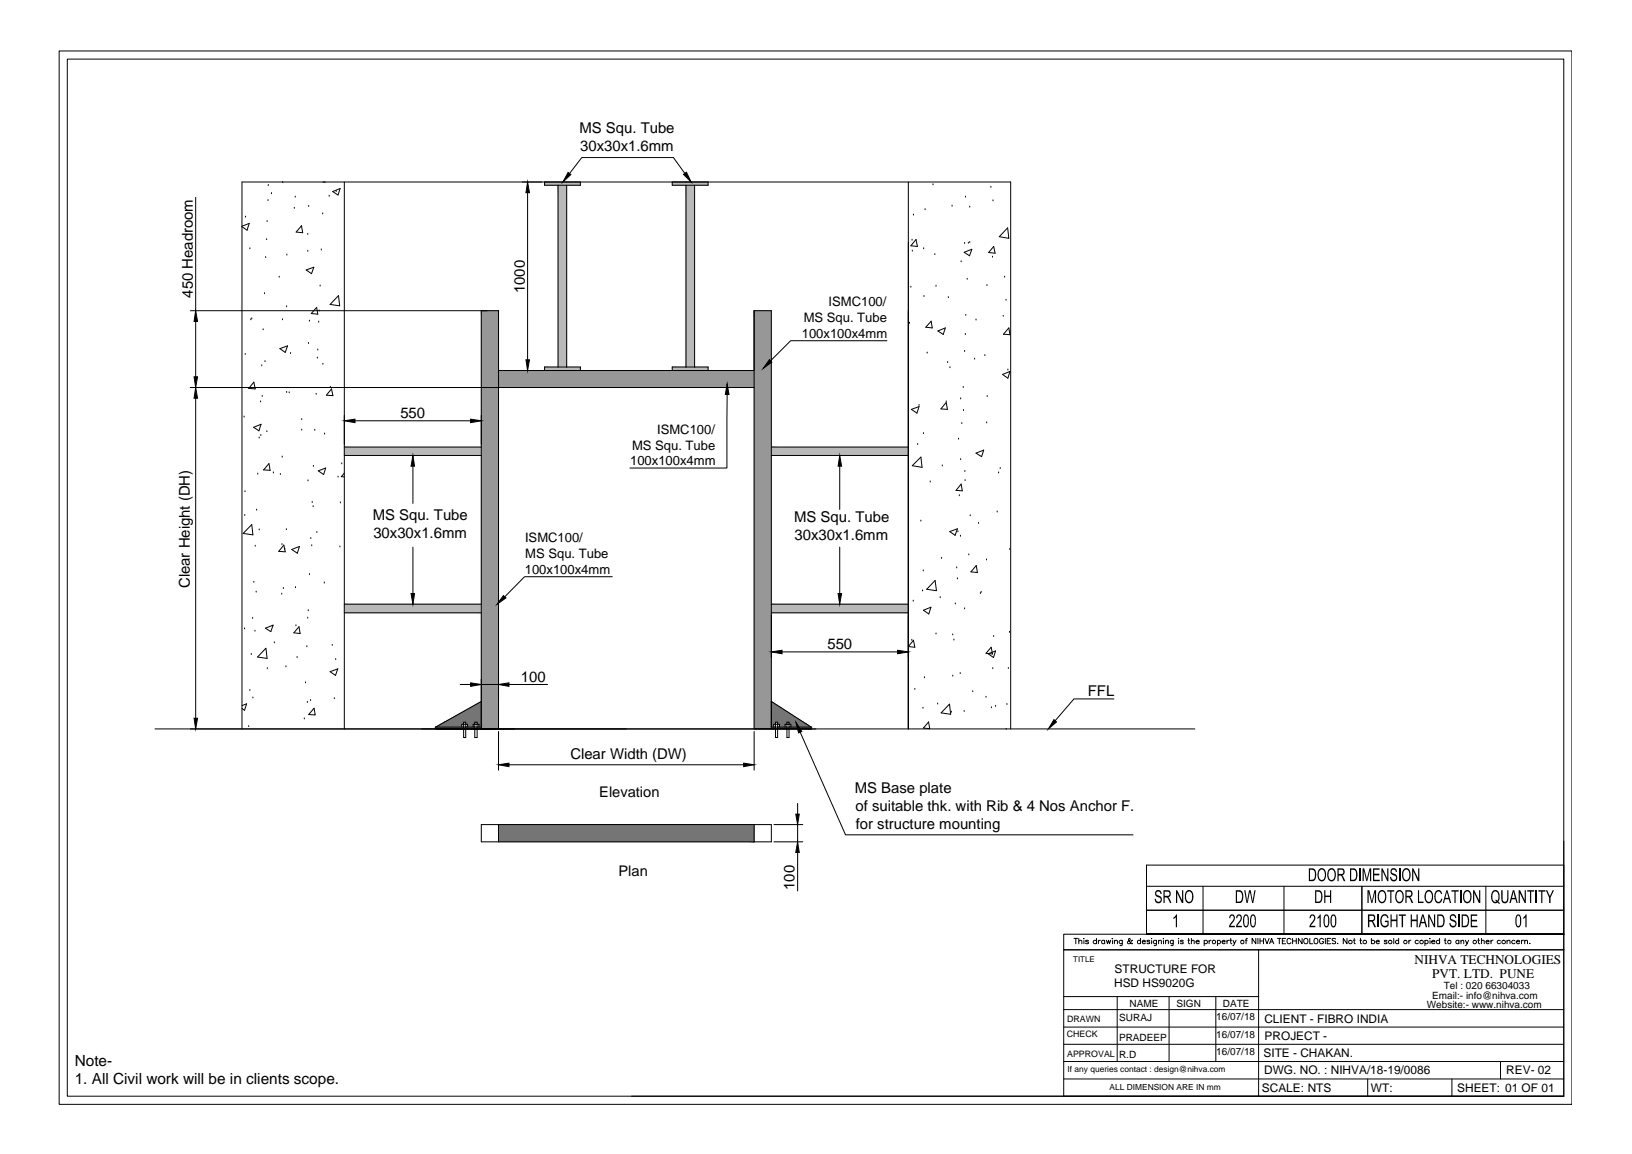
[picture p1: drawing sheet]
<svg xmlns="http://www.w3.org/2000/svg" width="297mm" height="210mm" viewBox="0 0 297 210" stroke-linecap="round" stroke-linejoin="round" font-family="sans-serif">
<!-- layer: 0 -->
<g fill="#979797" stroke="#979797" stroke-width=".18">
<path d="M87.6 56.5v76.1h3.1zM87.6 56.5h3.1v76.1z"/>
<path d="M90.7 67.4v3.1h46.6zM90.7 67.4h46.6v3.1z"/>
<path d="M137.3 56.5v76.1h3.1zM137.3 56.5h3.1v76.1z"/>
</g>
<g fill="#757575" stroke="#757575" stroke-width=".18">
<path d="M80.9 131.4l6.7-3.8v3.8z"/>
<path d="M140.4 127.6l5.8 3.8h-5.8z"/>
<path d="M86.8 131.4v.3h.8zM86.8 131.4h.8v.3z"/>
<path d="M84.8 131.4v.3h1.6zM84.8 131.4h1.6v.3z"/>
<path d="M80.2 131.7h4.2l-3.5-.3zM80.9 131.4h3.5v.3z"/>
<path d="M87.2 131.7v.5h.4zM87.2 131.7h.4v.5z"/>
<path d="M85.1 131.7v.5h1zM85.1 131.7h1v.5z"/>
<path d="M79.3 132.2h4.7l-3.8-.5zM80.2 131.7h3.8v.5z"/>
<path d="M140.4 132.2v.4h.8zM140.4 132.2h.8v.4z"/>
<path d="M143.6 132.2v.4h4zM143.6 132.2h4v.4z"/>
<path d="M141.5 132.2v.4h1.7zM141.5 132.2h1.7v.4z"/>
<path d="M143.6 131.4v.3h3.2zM143.6 131.4h2.6l.6 .3z"/>
<path d="M141.5 131.4v.3h1.7zM141.5 131.4h1.7v.3z"/>
<path d="M140.4 131.4v.3h.8zM140.4 131.4h.8v.3z"/>
<path d="M143.9 131.7v.5h3.7zM143.9 131.7h2.9l.8 .5z"/>
<path d="M141.9 131.7v.5h1zM141.9 131.7h1v.5z"/>
<path d="M140.4 131.7v.5h.4zM140.4 131.7h.4v.5z"/>
<path d="M79.3 132.2v.4h5.1zM79.3 132.2h5.1v.4z"/>
<path d="M86.8 132.2v.4h.8zM86.8 132.2h.8v.4z"/>
<path d="M84.8 132.2v.4h1.6zM84.8 132.2h1.6v.4z"/>
<path d="M90.7 150v3.1h46.6zM90.7 150h46.6v3.1z"/>
</g>
<g fill="#b9b9b9" stroke="#b9b9b9" stroke-width=".18">
<path d="M62.7 81.3v1.5h24.9zM62.7 81.3h24.9v1.5z"/>
<path d="M140.4 109.9v1.6h24.9zM140.4 109.9h24.9v1.6z"/>
<path d="M140.4 81.3v1.5h24.9zM140.4 81.3h24.9v1.5z"/>
<path d="M62.7 109.9v1.6h24.9zM62.7 109.9h24.9v1.6z"/>
<path d="M99.1 33.1v.6h6.5zM99.1 33.1h6.5v.6z"/>
<path d="M122.4 66.8v.6h6.5zM122.4 66.8h6.5v.6z"/>
<path d="M99.1 66.8v.6h6.5zM99.1 66.8h6.5v.6z"/>
<path d="M101.6 33.7v33.1h1.5zM101.6 33.7h1.5v33.1z"/>
<path d="M124.9 33.7v33.1h1.5zM124.9 33.7h1.5v33.1z"/>
<path d="M122.4 33.1v.6h6.5zM122.4 33.1h6.5v.6z"/>
</g>
<g fill="none" stroke="#000" stroke-width=".18">
<path d="M10.8 9.3h275.3v191.6h-275.3zM12.2 10.8h272.4v188.6h-272.4zM35.6 35.9v20.6M44.7 39.5h.1M48.8 36.5h.1M48.8 33.7h.1M49.4 35.2h.1M51.4 33.2h.1M53.6 37.9h.1M53.7 35.9h.1M56.2 37.5h.1M58.7 38.9h.1"/>
<path d="M58.8 33.1h.4M59.9 35.7h.1M60.6 34.8l1.3-.5-.4 1.2zM61.2 34.8h.1M62.7 33.1v99.5M96 35.1v30.3M99.1 33.1v.6h6.5v-.6M101.6 33.7v33.1M103.1 33.7v33.1M122.4 33.1v.6h6.5v-.6M124.6 31.5l-2-2.8h-16.7l-2.3 2.9M124.9 33.7v33.1"/>
<path d="M126.4 33.7v33.1M165.3 33.1v99.5M166.3 39.1h.1M168.4 38.1h.1M169.8 33.6h.1M173.3 37.5h.1M175.7 35.9h.1M176.5 37.7h.1M180.4 34.1h.1M180.7 36.5h.1M34.6 56.5h56.1v76.1M35.6 58.5v10"/>
<path d="M44 41.1l1.4-.5-.4 1.3-1-.7M45.5 45.3h.1M45.6 58.2h.1M45.8 58h.1M47.9 60h.1M48.1 53.4h.1M48.4 46.9h.1M48.5 43.6h.1M48.6 40.3h.1M50.8 50.4h.1M51.4 58.2h.1M52.2 55.8h.1"/>
<path d="M52.2 46.4h.1M54.9 41.1l.2 1.2-1.2-.1zM55.7 49.1l1.4-.5-.4 1.2zM56 42.6h.1M56 45.7h.1M56.3 58.4h.1M57.6 55.9l.2 1.3-1.1-.2zM58 58.6h.1M58.1 56.6h.1M58.3 52h.1M58.5 45.5h.1M61.6 53.8l.2 1.8-1.7-.2z"/>
<path d="M87.6 56.5v76.1M165.5 58.8h.1M165.8 52.2h.1M166 43.7h.1M166 45.7h.1M166.7 43.6l.3 1.2-1.2-.1zM168.1 45.3h.1M168.2 53.9h.1M169.5 58.4l.2 1.2-1.2-.1zM170.2 46.3h.1M170.4 52.1h.1M172.6 54.1h.1"/>
<path d="M174.9 47.6h.1M175.5 45.9l1.4-.6-.4 1.2zM175.6 44.3h.1M175.8 57.4h.1M176 50.8h.1M176.2 44.2h.1M176.5 44.1h.1M177.6 58.2h.1M179.6 51.9h.1M180.7 46.8h.1M180.9 44.8l.2 1.3-1.2-.2zM182.6 57.5h.1"/>
<path d="M182.9 50.4h.1M183.1 54.6h.1M183.4 41.4l.2 1.9-1.7-.2zM183.6 59.6l.2 1.3-1.2-.1zM34.6 70.5h102.7M35.6 72.4v58.2M44.4 75.9h.1M44.6 64.5h.1M46.2 77.7l1.3-.5-.4 1.2zM46.2 69.5l.3 1.2h-1.2zM47.2 79.7h.1M47.4 73.1h.1"/>
<path d="M47.5 79.2h.1M47.6 66.5h.1M47.7 72.1h.1M48.2 65.8h.1M48.6 78.5h.1M50.9 63.4l1.4-.5-.4 1.2zM52.2 71.4h.1M52.6 71.5h.1M52.9 64.3h.1M54.9 78.2h.1M54.9 76.3h.1M56.1 62.5h.1"/>
<path d="M57.3 78.3h.1M57.5 71.7h.1M57.8 65.2h.1M57.8 63.7h.1M58.8 66.3h.1M59.1 79h.1M60.1 70.4h.1M60.3 70.7l.3 1.3-1.2-.1zM64.6 76.5h21.1M90.7 67.4h46.6M99.1 67.4v-.6h6.5v.6M122.4 67.4v-.6h6.5v.6"/>
<path d="M132.3 71.8v13.3h-17.6M161.4 62h-17.5l-3.6 3.6M165.9 74.5l1.4-.5-.4 1.1zM167.3 73.7h.1M168.1 78.9h.1M168.8 64.2h.1M170.7 60.2l1.4-.6-.4 1.2zM172.2 73.2l-.9 1.2 1.1 .1-.2-1.3M172.2 73.1h.1M172.5 66h.1M172.9 66.9h.1M174.5 79.9h.1"/>
<path d="M174.9 72.6h.1M175.1 77h.1M175.3 70.5h.1M175.4 74.7h.1M175.6 63.9h.1M175.7 60.8h.1M177.4 65.3h.1M179.3 64.7h.1M179.6 76.9h.1M179.7 72.1h.1M182.5 68.1l1.3-.5-.4 1.2zM183.4 67.3h.1"/>
<path d="M44.5 93.8h.1M44.6 89.5h.1M45.8 95.4l.2 1.9-1.7-.3zM46.5 99.4h.1M46.7 92.8h.1M46.9 86.2h.1M47.2 96.4h.1M49 84.3l.2 1.3-1.2-.1zM49.8 86h.1M51 86.3h.1M51.3 99.1h.1M51.4 83.1h.1"/>
<path d="M51.7 99.1l.2 1.3-1.2-.1zM51.8 99.9h.1M52.1 96.4h.1M53.1 99.9l1.4-.5-.4 1.2zM56.1 87.5h.1M56.6 98h.1M56.7 99.3h.1M56.8 91.4h.1M57 92.2h.1M57 84.8h.1M57.7 96.9h.1M57.9 85.6l1.4-.5-.4 1.2z"/>
<path d="M61.5 86.8h.1M61.9 99.5h.1M61.9 91.5h.1M62.2 84.4h.1M62.7 86.1l-.6 .6h.6M62.7 82.8h24.9M62.7 81.3h24.9M75.2 84.8v6.8M75.2 99.5v8.5M140.4 82.8h24.9M140.4 81.3h24.9M152.8 84.8v7.9"/>
<path d="M152.8 99.5v8.5M166 84.7l1.6-1.6 .2 1.9zM167 80.9h.1M167.6 94.8h.1M169.3 87.7h.1M171.5 84.8h.1M172.9 96.7l1.4-.5-.5 1.2zM174.3 96.7h.1M174.6 90.2h.1M174.8 97.5h.1M174.9 83.6h.1M174.9 88.1l.2 1.2-1.1-.1z"/>
<path d="M175.6 85.8h.1M175.7 87.4h.1M176.6 93.8h.1M177.6 82.4l1.4-.5-.3 1.2zM178.1 95.2h.1M181.5 93.1h.1M181.8 86h.1M182 85.2h.1M183.8 99.9h.1M44.5 114.4h.1M45.7 119h.1M46 112.5h.1"/>
<path d="M46.2 105.9h.1M46.4 114.8h.1M46.6 107.7h.1M48.3 114.3l1.4-.6-.4 1.2zM48.4 117.9l.2 1.9-1.7-.3zM49.9 116.9h.1M51.3 108.1h.1M51.6 107.1h.1M53.8 106.9h.1M53.9 113.8h.1M54.1 119.6h.1M54.4 114l.2 1.2-1.1-.1z"/>
<path d="M55.9 117.6h.1M56 112.4h.1M56.1 111.1h.1M56.3 104.5h.1M59 106h.1M60.5 117.4h.1M61.1 120h.1M62.7 111.5h24.9M62.7 109.9h24.9M111.4 104.9h-15.9l-3.6 3.6M140.4 111.5h24.9M140.4 109.9h24.9"/>
<path d="M142.3 118.6h21.1M166 116.5h.1M166.2 109.3h.1M166.3 116.5l.2 1.2-1.2-.1zM167.9 107.5h.1M168 103.8h.1M168.1 111l1.3-.6-.3 1.3zM170.2 105.6l.2 1.8-1.7-.2zM170.4 115.3h.1M171.1 108.7h.1M171.4 101.6h.1M173.4 115.5h.1"/>
<path d="M173.6 116.4h.1M173.9 109.9h.1M174.1 103.3h.1M174.3 105.3h.1M175.6 110.7h.1M176.3 100.9h.1M177.7 102.9l.2 1.2-1.2-.1zM178.4 108h.1M178.6 107.7h.1M179.5 101.9h.1M179.8 118.9l1.4-.5-.4 1.2zM180.4 117.7l.3 1.3-1.2-.2z"/>
<path d="M180.9 115.8h.1M183.7 115h.1M28.2 132.6h189.3M44 128.4l.9-.4-.4 1.2-.5-.3M44 132.6v-99.5h140v99.5M45.3 132.2h.1M45.5 125.6h.1M46 127h.1M48.7 121.6h.1M52 121.3h.1M55.4 130.8h.1M55.6 124.2h.1"/>
<path d="M55.9 127.8h.1M56.5 127.4h.1M57.2 128.8l.2 1.2h-1.2zM60.1 122.2l1.4-.5-.4 1.2zM60.8 127.1h.1M79.3 132.2h8.3M79.3 132.2v.4M83.7 124.5h2M84 132.2v-.5h1.1v.5M84.4 131.4h.4v2.8h-.4zM86.1 132.2v-.5h1.1v.5M86.4 131.4h.4v2.8h-.4z"/>
<path d="M87.6 124.5h3.1M87.6 127.6l-8.3 4.6M90.7 133.1v7M92.6 139.1h42.8M92.6 124.5h7.1M137.3 132.6v-76.1h3.1v76.1M137.3 133.1v7M140.4 132.2h7.2M140.4 127.6l7.2 4.6M140.8 132.2v-.5h1.1v.5M141.2 131.4h.3v2.8h-.3zM142.9 132.2v-.5h1v.5"/>
<path d="M143.2 131.4h.4v2.8h-.4zM145.6 133.2l8.3 18.6h52.3M147.6 132.2v.4M166.5 125.4h.1M168 128.8h.1M168.2 123.3h.1M169 131.3l.2 1.2-1.1-.1zM170.7 128.1h.1M172.8 128.1l.2 1.8-1.7-.2zM173.2 129.5h.1M173.4 123h.1M174.8 122.5h.1"/>
<path d="M175.5 129.4h.1M177.1 125.8h.1M179.5 126.8h.1M180.4 128.7h.1M180.7 121.6h.1M181.2 128.5h.1M183.1 132.6h.1M183.3 128.1h.1M183.5 121.6h.1M202.7 127.1h-7.2l-3.5 4M87.6 150h52.8v3.1h-52.8zM90.7 150v3.1"/>
<path d="M137.3 150v3.1M140.9 150h5.2M140.9 153.1h5.2M145.2 146.1v2M145.2 150v3.1M145.2 155.1v7M284.6 153v16.9h-75.9v-12.5h75.9M193.6 169.9h91v2.9h-91zM195.5 170.7h.6M195.8 170.7v1M196.4 171.2l.2-.2 .2 .1 .1 .6M196.4 170.7v1"/>
<path d="M197.2 170.7h.1zM197.3 171.1v.6M198.1 171.2l-.5-.1v.1l.4 .1 .1 .2-.2 .2-.3-.2M199.6 171.2a.33 .33 0 0 0-.5-.1 .33 .33 0 0 0 0 .5 .33 .33 0 0 0 .5-.1M199.6 170.7v1M199.9 171v.7M200.3 171l-.4 .3M201.1 171.2a.31 .31 0 0 0-.5-.1 .31 .31 0 0 0 0 .5 .31 .31 0 0 0 .5-.1M201.1 171v.7M201.4 171l.2 .7 .2-.7 .1 .7 .3-.7M202.4 170.7h.1zM202.5 171.1v.6"/>
<path d="M202.8 171.2l.3-.2 .2 .1 .1 .6M202.8 171v.7M204.3 171l-.1 .9-.4 .1M204.3 171.2a.33 .33 0 0 0-.5-.1 .33 .33 0 0 0 0 .5 .33 .33 0 0 0 .5-.1M206.1 171.1h-.1l-.2 .3a.31 .31 0 0 1-.3 .3 .31 .31 0 0 1-.3-.4l.5-.3v-.2l-.2-.1-.1 .1 .1 .4 .4 .4h.2M207.6 171.2a.31 .31 0 0 0-.5-.1 .31 .31 0 0 0 0 .5 .31 .31 0 0 0 .5-.1M207.6 170.7v1M207.9 171.3l.6-.1a.31 .31 0 0 0-.5-.1 .31 .31 0 0 0 0 .5 .31 .31 0 0 0 .5-.1M208.7 165.6h75.9M208.7 161.2h75.9M209.3 171.2l-.5-.1v.1l.3 .1 .2 .2-.2 .2-.3-.2M209.6 170.7h.1"/>
<path d="M209.6 171.1v.6M210.5 171v.9l-.4 .1M210.5 171.2a.33 .33 0 0 0-.5-.1 .33 .33 0 0 0 0 .5 .33 .33 0 0 0 .5-.1M210.9 171.2l.2-.2 .2 .1 .1 .6M210.9 171v.7M211.7 170.7h.1M211.8 171.1v.6M212.1 171.2l.3-.2 .2 .1 .1 .6M212.1 171v.7M213.5 171v.9l-.4 .1M213.5 171.2a.31 .31 0 0 0-.4-.1 .31 .31 0 0 0 0 .5 .31 .31 0 0 0 .4-.1M214.5 170.7h.1"/>
<path d="M214.5 171.1v.6M215.4 171.2l-.2-.2-.3 .1v.1l.3 .1 .2 .2-.2 .2-.3-.2M216.2 171h.3M216.3 170.7v.8l.2 .2M216.8 171.2l.3-.2 .2 .1 .1 .6M216.8 170.7v1M217.7 171.3h.6a.32 .32 0 0 0-.4-.2 .32 .32 0 0 0-.2 .4 .32 .32 0 0 0 .5 .1l.1-.1M219 161.2v8.7M219.2 171.2a.33 .33 0 0 1 .5-.1 .33 .33 0 0 1 0 .5 .33 .33 0 0 1-.5-.1M219.2 171v1M220.1 171v.7M220.4 171l-.3 .3"/>
<path d="M221.6 171.2a.31 .31 0 0 1 .4-.1 .31 .31 0 0 1 0 .5 .31 .31 0 0 1-.4-.1M221.6 171v1M222.4 171.3h.6a.33 .33 0 0 0-.5-.2 .33 .33 0 0 0 0 .6 .33 .33 0 0 0 .5-.2M223.3 171v.7M223.7 171l-.4 .3M223.8 171h.4M224 170.7v.8l.2 .2M224.4 171l.3 .7 .3-.7M224.7 171.7l-.3 .3M226.7 171h.3M227 170.7l-.2 .2v.8M228.6 170.7v1l-.7-1v1"/>
<path d="M229 170.7v1M229.1 172.8v26.6M229.3 170.7v1M229.3 171.2h.7M230 170.7v1M230.2 170.7l.4 1 .4-1M231.1 171.7l.4-1 .3 1M231.2 171.3h.5M232.5 170.7h.6M232.8 170.7v1M233.4 171.2h.4M233.7 161.2v8.7"/>
<path d="M234 170.7h-.6v1h.6M235 170.9a.45 .45 0 0 0-.8 .2 .45 .45 0 0 0 .6 .5l.2-.1M235.3 171.2h.6M235.3 170.7v1M235.9 170.7v1M237 170.7v1l-.7-1v1M238.4 170.7v1h.5M239.2 170.8a.42 .42 0 0 1 .7 .4 .42 .42 0 0 1-.7 .3zM240.9 170.9a.42 .42 0 0 0-.6 0 .42 .42 0 0 0 0 .6 .42 .42 0 0 0 .6 0v-.2h-.3M241.2 170.7v1M241.6 171.2h.3M242.2 170.7h-.6v1h.6"/>
<path d="M243.1 170.8l-.2-.1-.4 .1v.3l.5 .1 .1 .2-.2 .3-.4-.2M243.5 171.6h.1M245.2 170.7v1l-.7-1v1M246.3 171h.3M246.5 170.7v.8l.2 .2M247.5 171h.3M247.6 170.7v.8l.3 .2M247.9 161.2v8.7M249.6 171.2a.33 .33 0 0 1 .5-.1 .33 .33 0 0 1 0 .5 .33 .33 0 0 1-.5-.1M249.6 170.7v1M250.5 171.3h.6a.33 .33 0 0 0-.6-.2 .33 .33 0 0 0 0 .6 .33 .33 0 0 0 .6-.2M252.4 171.2l-.4-.1v.1l.4 .3-.2 .2-.3-.2"/>
<path d="M253.7 170.7v1M254.6 171.2a.33 .33 0 0 0-.5-.1 .33 .33 0 0 0 0 .5 .33 .33 0 0 0 .5-.1M254.6 170.7v1M256.4 171v.7M256.8 171l-.2 .1-.2 .2M258.2 171.2a.33 .33 0 0 0-.5-.1 .33 .33 0 0 0 0 .5 .33 .33 0 0 0 .5-.1M259.3 171.2a.33 .33 0 0 1 .5-.1 .33 .33 0 0 1 0 .5 .33 .33 0 0 1-.5-.1M259.3 171v1M260.2 170.7h.1zM260.3 171.1v.6M260.6 171.3h.6a.32 .32 0 0 0-.5-.2 .32 .32 0 0 0-.1 .4 .32 .32 0 0 0 .4 .1l.2-.1M262 171.2a.33 .33 0 0 0-.5-.1 .33 .33 0 0 0 0 .5 .33 .33 0 0 0 .5-.1"/>
<path d="M262 170.7v1M262.9 171h.3M263 170.7v.8l.2 .2M265.5 171.2a.31 .31 0 0 0-.4-.1 .31 .31 0 0 0 0 .5 .31 .31 0 0 0 .4-.1M265.5 171v.7M265.9 171.2l.3-.2 .2 .1v.6M265.9 171v.7M266.7 171l.3 .7 .3-.7M267 171.7l-.3 .3M269 171h.3M269.1 170.7v.8l.2 .2M269.6 171.2l.2-.2 .3 .1v.6"/>
<path d="M269.6 170.7v1M270.4 161.2v8.7M270.5 171.3l.5-.1a.31 .31 0 0 0-.4-.1 .31 .31 0 0 0 0 .5 .31 .31 0 0 0 .4-.1M271.4 171v.7M271.8 171l-.3 .1-.1 .2M273.1 171.2a.33 .33 0 0 0-.5-.1 .33 .33 0 0 0 0 .5 .33 .33 0 0 0 .5-.1M274.3 171.2l.2-.2 .3 .1v.6M274.3 171v.7M275.7 171.2a.33 .33 0 0 0-.5-.1 .33 .33 0 0 0 0 .5 .33 .33 0 0 0 .5-.1M276 171.3h.6a.33 .33 0 0 0-.5-.2 .33 .33 0 0 0 0 .6 .33 .33 0 0 0 .5-.2M276.9 171v.7M277.3 171l-.3 .1-.1 .2"/>
<path d="M277.5 171.2l.3-.2 .2 .1v.6M277.5 171v.7M278.4 171.6h.1M284.6 172.8v26.6M284.6 172.8h-91v26.6M114.9 199.4h169.7M193.6 193.1h91M193.6 189.9h91M193.6 186.8h91M193.6 183.6h91M193.6 181.3h35.5M193.6 196.3h91"/>
<path d="M203.3 181.3v11.8M212.8 181.3v11.8M221.3 181.3v11.8M248.9 196.3v3.1M264.3 196.3v3.1M273.1 193.1v3.2"/>
<circle cx="221" cy="171.3" r=".32"/>
<circle cx="226.1" cy="171.3" r=".32"/>
<circle cx="237.7" cy="171.1" r=".46"/>
<circle cx="245.8" cy="171.4" r=".33"/>
<circle cx="248.4" cy="171.4" r=".33"/>
<circle cx="253" cy="171.3" r=".32"/>
<circle cx="255.8" cy="171.3" r=".32"/>
<circle cx="258.7" cy="171.4" r=".33"/>
<circle cx="263.8" cy="171.3" r=".32"/>
<circle cx="268.4" cy="171.3" r=".32"/>
<circle cx="273.7" cy="171.4" r=".33"/>
</g>
<g fill="#000" stroke="#000" stroke-width=".18">
<path d="M96 33.1l.4 2h-.7zM103.4 31.4l.5 .4-1.4 1.3zM124.4 31.7l.5-.4 .9 1.8zM35.6 56.5l.4 2h-.7zM35.6 70.5l.4 1.9h-.7zM35.3 68.5h.7l-.4 2zM62.7 76.5l1.9-.3v.7zM85.7 76.2l1.9 .3-1.9 .4zM95.7 65.4h.7l-.4 2zM132.3 69.8l.4 2h-.7zM140.1 65.4l.4 .5-1.6 1.1zM75.2 82.8l.3 2h-.7z"/>
<path d="M152.8 82.8l.4 2h-.7zM74.8 108h.7l-.3 1.9zM91.6 108.3l.5 .5-1.6 1.1zM140.4 118.6l1.9-.3v.6zM152.5 108h.7l-.4 1.9zM163.4 118.3l1.9 .3-1.9 .3zM35.3 130.6h.7l-.4 2zM85.7 124.2l1.9 .3-1.9 .3zM90.7 139.1l1.9-.3v.6zM90.7 124.5l1.9-.3v.6zM135.4 138.8l1.9 .3-1.9 .3zM144.9 131.4l1 1.7-.6 .2z"/>
<path d="M191.8 130.9l.5 .4-1.5 1.3zM144.8 148.1h.7l-.3 1.9zM145.2 153.1l.3 2h-.7z"/>
</g>
<g fill="#000">
<path d="M253.2 158.1l.3-.2h.4l.2 .2 .2 .5h-.2l-.2-.4h-.4a.35 .35 0 0 0-.2 .4 .35 .35 0 0 0 .4 .3l.4 .1 .2 .4v.5l-.4 .4-.6-.1-.3-.3v-.4h.2l.1 .4 .3 .2 .5-.3v-.3l-.2-.2-.7-.3-.1-.7zM210.4 162l.3-.1 .5 .1 .2 .6h-.2l-.1-.4h-.2a.34 .34 0 0 0-.4 .3 .34 .34 0 0 0 .3 .4l.6 .4 .1 .5-.2 .3-.3 .2h-.5l-.2-.2-.1-.5v-.1h.2l.2 .5h.4a.47 .47 0 0 0 .2-.6 .47 .47 0 0 0-.5-.2l-.5-.5v-.4zM214.1 161.9h.2l.9 1.8v-1.8h.2v2.4h-.3l-.8-1.9v1.9h-.2zM214.1 166.3h.1v2.4h-.2v-1.9l-.4 .4v-.3zM223.8 166.5l.3-.2a.73 .73 0 0 1 .7 .5 .73 .73 0 0 1-.3 .8l-.5 .8h.8v.3h-1.1l.1-.5 .6-.8 .2-.5a.33 .33 0 0 0-.4-.4 .33 .33 0 0 0-.3 .5h-.2zM225.2 166.4l.2-.1a.75 .75 0 0 1 .6 .6 .75 .75 0 0 1-.3 .8l-.5 .7h.8v.3h-1.1l.2-.5 .6-.8 .1-.4a.34 .34 0 0 0-.3-.5 .34 .34 0 0 0-.3 .5h-.2zM226.5 161.9h.2l.3 2.1 .3-2.1h.3l.4 2.1 .3-2.1h.2l-.4 2.4h-.2l-.4-2.1-.4 2.1h-.2zM238.5 166.5l.2-.2h.4l.3 .4-.1 .7-.7 1h.8v.3h-1.1l.2-.6 .6-.7 .1-.3a.34 .34 0 0 0-.3-.6 .34 .34 0 0 0-.3 .5h-.2zM240.2 166.3h.2v2.4h-.2v-1.9l-.4 .4v-.3zM241 161.9h.2v1h.9v-1h.2v2.4h-.2v-1.1h-.9v1.1h-.2zM248 157.9h.3l.5 2 .5-2h.3v2.4h-.2v-2l-.6 2h-.1l-.5-2v2h-.2zM248.9 161.9h.3l.5 2 .5-2h.3v2.4h-.3v-2l-.4 2h-.2l-.5-2v2h-.2z"/>
<path d="M249.9 157.9h1.2v.3h-1v.7h1v.3h-1v.8h1v.3h-1.2zM251.4 157.9h.2l.9 1.9v-1.9h.2v2.4h-.2l-.9-1.8v1.8h-.2zM251.5 166.5l.2-.2h.5l.5 .4v.3h-.2l-.2-.4-.4-.1-.3 .2-.1 .4v.8l.4 .5h.3l.3-.2v-.5h-.4v-.2h.6v.9l-.3 .3h-.6l-.5-.6-.1-.8zM252.5 161.9h1.3v.3h-.5v2.1h-.3v-2.1h-.5zM253.1 166.3h.2v1h.8v-1h.3v2.4h-.3v-1.1h-.8v1.1h-.2zM254.6 166.3h1.3v.3h-.5v2.1h-.3v-2.1h-.5zM256.8 166.3h.2v1h.8v-1h.2v2.4h-.2v-1.1h-.8v1.1h-.2zM257 157.9h.2l.9 1.9v-1.9h.2v2.4h-.2l-.9-1.8v1.8h-.2zM258.1 161.9h.2v2.1h.8v.3h-1zM259.9 166.3h.3l.8 1.8v-1.8h.2v2.4h-.2l-.8-1.9v1.9h-.3zM261.3 162.1l.4-.2h.4l.4 .7h-.2l-.1-.2a.5 .5 0 0 0-.7-.1 .5 .5 0 0 0-.2 .6v.5l.2 .6a.51 .51 0 0 0 .6-.1 .51 .51 0 0 0 .2-.5l.2 .1v.2l-.4 .6h-.5l-.3-.3-.3-1zM264 166.5l.3-.2h.3l.4 .3 .1 .4h-.2l-.1-.1a.36 .36 0 0 0-.4-.4 .36 .36 0 0 0-.3 .4 .36 .36 0 0 0 .4 .4l.4 .1 .2 .5-.1 .5-.4 .3h-.4l-.4-.5v-.3h.2l.1 .3 .2 .2h.4l.2-.3-.1-.4-.9-.4z"/>
<path d="M264.2 161.9h1.3v.3h-.6v2.1h-.2v-2.1h-.5zM267.7 166.3h1.2v.3h-1v.7h.9v.3h-.9v.8h1v.3h-1.2zM268.1 161.9h.2l.9 1.8v-1.8h.2v2.4h-.2l-.9-1.9v1.9h-.2zM273.2 161.9h.3v1.8a.46 .46 0 0 0 .6 .3 .46 .46 0 0 0 .2-.6v-1.5h.2v1.7l-.1 .4-.3 .3h-.4l-.3-.2-.2-.7zM276.4 161.9h.3l.8 1.8v-1.8h.2v2.4h-.2l-.9-1.9v1.9h-.2zM277.7 166.3h.1v2.4h-.2v-1.9l-.3 .4v-.3zM278 161.9h1.2v.3h-.5v2.1h-.2v-2.1h-.5zM280 161.9h1.3v.3h-.6v2.1h-.2v-2.1h-.5zM281.4 161.9h.2l.5 1.1 .5-1.1h.2l-.6 1.4v1h-.2v-1z"/>
<path d="M240.1 158.1l.3-.2h.4l.5 .7v1.2l-.6 .5-.5-.1-.4-.6v-.8zM240.3 158.3l-.3 .4v.6l.3 .6a.63 .63 0 0 0 .7-.1 .63 .63 0 0 0 .1-.6v-.5l-.3-.5h-.3z"/>
<path d="M241.8 158.2l.3-.3h.4l.4 .3 .2 .4v1l-.2 .4-.4 .3-.5-.1-.4-.6v-.7zM242 158.3l-.2 .4v.6l.3 .6a.61 .61 0 0 0 .7-.1 .61 .61 0 0 0 .1-.6v-.5l-.3-.5h-.3z"/>
<path d="M255.5 158.1l.6-.2 .3 .2 .3 .4v1.1l-.3 .5-.3 .2-.6-.2-.3-.4v-1zM255.7 158.2l-.2 .4-.1 .9 .1 .3 .3 .3 .5-.1 .2-.4v-.8l-.1-.3a.48 .48 0 0 0-.7-.3z"/>
<path d="M211.8 161.9h.8a.66 .66 0 0 1 .5 .6 .66 .66 0 0 1-.5 .7l.6 1.1h-.2l-.6-1.1h-.4v1.1h-.2zM212 162.2v.7h.5a.38 .38 0 0 0 .4-.3 .38 .38 0 0 0-.4-.4z"/>
<path d="M215.8 162.2l.5-.3h.3l.3 .2 .2 .4 .1 1-.1 .4-.4 .4h-.4l-.6-.5v-1.1zM216.2 162.2l-.3 .6v.6l.1 .4 .3 .2h.2l.4-.3 .1-1-.2-.3a.46 .46 0 0 0-.6-.2z"/>
<path d="M224.9 161.9l1 .1 .3 .4 .1 1-.2 .6-.2 .2-1 .1zM225.1 162.2v1.8h.6l.2-.2 .1-.3v-.9l-.2-.4z"/>
<path d="M226.5 166.4h.1a.66 .66 0 0 1 .7 .9l-.1 1.1-.2 .3h-.3l-.3-.2-.2-.6 .1-1.1zM226.7 166.5l-.2 .6v.9a.32 .32 0 0 0 .3 .4 .32 .32 0 0 0 .3-.4l-.1-1.2z"/>
<path d="M227.8 166.4h.1a.64 .64 0 0 1 .6 .2 .64 .64 0 0 1 .1 .7l-.1 1.1-.2 .3h-.4l-.3-.3-.1-.6 .1-.9zM228 166.5l-.3 .6 .1 .9a.32 .32 0 0 0 .3 .4 .32 .32 0 0 0 .3-.4v-1.1l-.2-.3z"/>
<path d="M238.2 157.9h.8l.5 .6v1.2l-.5 .6h-.8zM238.4 158.2v1.8h.6l.3-.5v-1l-.3-.3z"/>
<path d="M239.4 161.9h.8l.4 .4 .1 1.2-.4 .7-.9 .1zM239.6 162.2v1.8h.4l.4-.3v-1.1a.36 .36 0 0 0-.4-.4z"/>
<path d="M241.1 166.5l.5-.2 .3 .4v1.3l-.1 .5a.43 .43 0 0 1-.5 .2 .43 .43 0 0 1-.3-.5l-.1-1.1zM241.2 166.6l-.1 .4v1.1a.29 .29 0 0 0 .3 .3 .29 .29 0 0 0 .3-.3v-1.2a.28 .28 0 0 0-.1-.3 .28 .28 0 0 0-.4 0z"/>
<path d="M242.4 166.5l.1-.1a.68 .68 0 0 1 .7 .9v.7l-.3 .6a.62 .62 0 0 1-.7-.7v-.8zM242.5 166.6l-.1 .4 .1 1.2a.27 .27 0 0 0 .3 .2 .27 .27 0 0 0 .2-.3v-1.2a.29 .29 0 0 0-.2-.3 .29 .29 0 0 0-.3 0z"/>
<path d="M243.4 157.9l1.1 .1 .2 .5-.1 .5a.24 .24 0 0 0-.2 .2 .24 .24 0 0 0 0 .2l.5 .9h-.3l-.5-1h-.5v1h-.2zM243.6 158.2v.8h.5a.38 .38 0 0 0 .4-.4 .38 .38 0 0 0-.3-.4z"/>
<path d="M245.7 157.9l.9 .1 .4 .5v1.3l-.2 .3-.3 .2h-.8zM245.9 158.2v1.8h.5l.3-.1 .2-.8-.1-.4a.37 .37 0 0 0-.4-.5z"/>
<path d="M249 166.3l1.1 .1 .2 .3-.1 .7a.25 .25 0 0 0-.3 .2 .25 .25 0 0 0 .2 .3l.4 .8h-.3l-.5-1.1h-.5v1.1h-.2zM249.2 166.6v.7h.5a.38 .38 0 0 0 .4-.3 .38 .38 0 0 0-.4-.4z"/>
<path d="M251.1 162.1l.3-.2h.4l.3 .3 .2 .4-.1 1.1-.5 .6-.5-.1-.4-.6v-.8zM251.2 162.3l-.2 .3v.7l.1 .5 .3 .2h.4l.3-.5v-.9l-.2-.3a.4 .4 0 0 0-.7 0z"/>
<path d="M254.2 162.1l.2-.2h.5l.4 .3 .2 .4v1l-.2 .4-.4 .3-.5-.1-.4-.6-.1-.7zM254.4 162.3l-.2 .4v.8l.2 .5h.4l.3-.2 .1-.3v-.9l-.1-.3-.3-.2z"/>
<path d="M255.8 161.9l1.1 .1 .2 .4-.1 .6a.24 .24 0 0 0-.3 .1 .24 .24 0 0 0 .1 .3l.4 .9h-.3l-.5-1.1h-.4v1.1h-.2zM256 162.2v.7h.5a.38 .38 0 0 0 .3-.3 .38 .38 0 0 0-.3-.4z"/>
<path d="M258.8 166.3h.3l.7 2.4h-.3l-.2-.8h-.7l-.1 .8h-.3zM259 166.6l-.3 1.1h.6z"/>
<path d="M259.6 162.1l.3-.2 .5 .1 .4 .7v1l-.1 .3-.5 .3h-.3l-.3-.2-.3-.5v-1zM259.7 162.3l-.2 .4v.8l.2 .4 .5 .1 .4-.4v-1l-.4-.5z"/>
<path d="M261.6 166.3h.8l.5 .5v1.3l-.5 .6h-.8zM261.8 166.6v1.8h.6l.3-.5v-1l-.3-.3z"/>
<path d="M263.2 161.9h.3l.6 2.4h-.2l-.2-.7h-.7l-.2 .7h-.2zM263.3 162.2l-.2 1.1h.5z"/>
<path d="M266 166.3h.9l.4 .4 .1 .5-.1 .8-.1 .4-.4 .3h-.8zM266.2 166.6v1.8h.6l.3-.5v-1l-.2-.3z"/>
<path d="M266.6 162.1l.6-.2 .3 .2 .3 .4v1l-.3 .6-.3 .2-.6-.2-.3-.4v-1zM266.8 162.2l-.3 .4v.8l.3 .6h.4l.4-.4v-.8l-.3-.6z"/>
<path d="M271.8 162l.5-.1 .5 .3 .1 .5v1a.25 .25 0 0 0-.2 .3 .25 .25 0 0 0 .3 .2l-.1 .3-.1-.2a.25 .25 0 0 0-.3-.1 .25 .25 0 0 0-.2 .1l-.5-.1-.4-.7v-.8zM272 162.2l-.4 .5 .1 .9 .3 .4h.4l-.2-.2v-.2l.1 .1a.2 .2 0 0 0 .3 .1 .21 .21 0 0 0 .1-.4v-.6l-.1-.4-.3-.3z"/>
<path d="M275.4 161.9h.2l.6 2.4h-.2l-.2-.7h-.7l-.1 .7h-.3zM275.5 162.2l-.3 1.1h.5z"/>
<path d="M276 166.5l.2-.1a.66 .66 0 0 1 .7 .9v.7l-.2 .5a.48 .48 0 0 1-.7 .1 .48 .48 0 0 1-.1-.6l-.1-1zM276.2 166.6l-.2 .4 .1 1.1a.31 .31 0 0 0 .3 .3 .31 .31 0 0 0 .3-.4l-.1-1.2a.28 .28 0 0 0-.1-.2 .28 .28 0 0 0-.3 0z"/>
</g>
<path d="M247.5 157.9v2.4M254.8 157.9v2.4M250.8 166.3v2.4M265.5 166.3v2.4M265.8 161.9v2.4" fill="none" stroke="#000" stroke-width=".21"/>
<path d="M279.6 161.9v2.4" fill="none" stroke="#000" stroke-width=".25"/>
<g font-size="2.8">
<text x="13.6" y="193.9">Note-</text>
<text x="13.6" y="197.1">1. All Civil work will be in clients scope.</text>
</g>
<g font-size="2.7">
<text x="105.5" y="24.2">MS Squ. Tube</text>
<text x="105.6" y="27.4">30x30x1.6mm</text>
<text x="95.5" y="53.3" transform="rotate(-90 95.5 53.3)">1000</text>
<text x="35.1" y="54.1" transform="rotate(-90 35.1 54.1)">450 Headroom</text>
<text x="72.9" y="76">550</text>
<text x="67.8" y="94.6">MS Squ. Tube</text>
<text x="144.5" y="94.9">MS Squ. Tube</text>
<text x="68" y="97.8">30x30x1.6mm</text>
<text x="144.6" y="98.2">30x30x1.6mm</text>
<text x="34.6" y="107" transform="rotate(-90 34.6 107)">Clear Height (DH)</text>
<text x="150.6" y="118.1">550</text>
<text x="94.8" y="124">100</text>
<text x="198" y="126.6">FFL</text>
<text x="103.8" y="138">Clear Width (DW)</text>
<text x="109.1" y="145">Elevation</text>
<text x="155.6" y="144.3">MS Base plate</text>
<text x="155.7" y="147.5">of suitable thk. with Rib &amp; 4 Nos Anchor F.</text>
<text x="155.8" y="150.8">for structure mounting</text>
<text x="112.6" y="159.3">Plan</text>
<text x="144.6" y="161.9" transform="rotate(-90 144.6 161.9)">100</text>
</g>
<g font-size="2.4">
<text x="146.3" y="58.6">MS Squ. Tube</text>
<text x="150.8" y="55.7">ISMC100/</text>
<text x="145.9" y="61.5">100x100x4mm</text>
<text x="115" y="81.8">MS Squ. Tube</text>
<text x="119.6" y="78.9">ISMC100/</text>
<text x="114.7" y="84.6">100x100x4mm</text>
<text x="95.6" y="98.6">ISMC100/</text>
<text x="95.6" y="101.5">MS Squ. Tube</text>
<text x="95.5" y="104.4">100x100x4mm</text>
<text x="257.4" y="175.3">NIHVA TECHNOLOGIES</text>
<text x="260.7" y="177.9">PVT. LTD. PUNE</text>
</g>
<g font-size="2.2">
<text x="202.8" y="179.6">HSD HS9020G</text>
<text x="202.9" y="176.9">STRUCTURE FOR</text>
<text x="230.1" y="186">CLIENT - FIBRO INDIA</text>
<text x="230.2" y="189.1">PROJECT -</text>
<text x="230" y="192.3">SITE - CHAKAN.</text>
<text x="230.1" y="195.4">DWG. NO. : NIHVA/18-19/0086</text>
<text x="274.2" y="195.4">REV- 02</text>
<text x="229.7" y="198.6">SCALE: NTS</text>
<text x="249.5" y="198.5">WT:</text>
<text x="265.2" y="198.6">SHEET: 01 OF 01</text>
</g>
<g font-size="1.8">
<text x="262.8" y="179.9">Tel : 020 66304033</text>
<text x="203.7" y="185.7">SURAJ</text>
<text x="205.6" y="183.2">NAME</text>
<text x="214.1" y="183.2">SIGN</text>
<text x="221.4" y="185.5">16/07/18</text>
<text x="222.6" y="183.2">DATE</text>
<text x="259.7" y="183.3">Website:- www.nihva.com</text>
<text x="260.7" y="181.7">Email:- info@nihva.com</text>
<text x="203.7" y="189.3">PRADEEP</text>
<text x="221.4" y="188.7">16/07/18</text>
<text x="221.4" y="191.9">16/07/18</text>
<text x="203.7" y="192.4">R.D</text>
</g>
<g font-size="1.6">
<text x="194.2" y="185.9">DRAWN</text>
<text x="194.2" y="188.7">CHECK</text>
<text x="194.2" y="192.2">APPROVAL</text>
</g>
<g font-size="1.5">
<text x="194.3" y="195">If any queries contact : design@nihva.com</text>
<text x="201.9" y="198.3">ALL DIMENSION ARE IN mm</text>
</g>
<text font-size="1.4" x="195.3" y="175">TITLE</text>
</svg>
